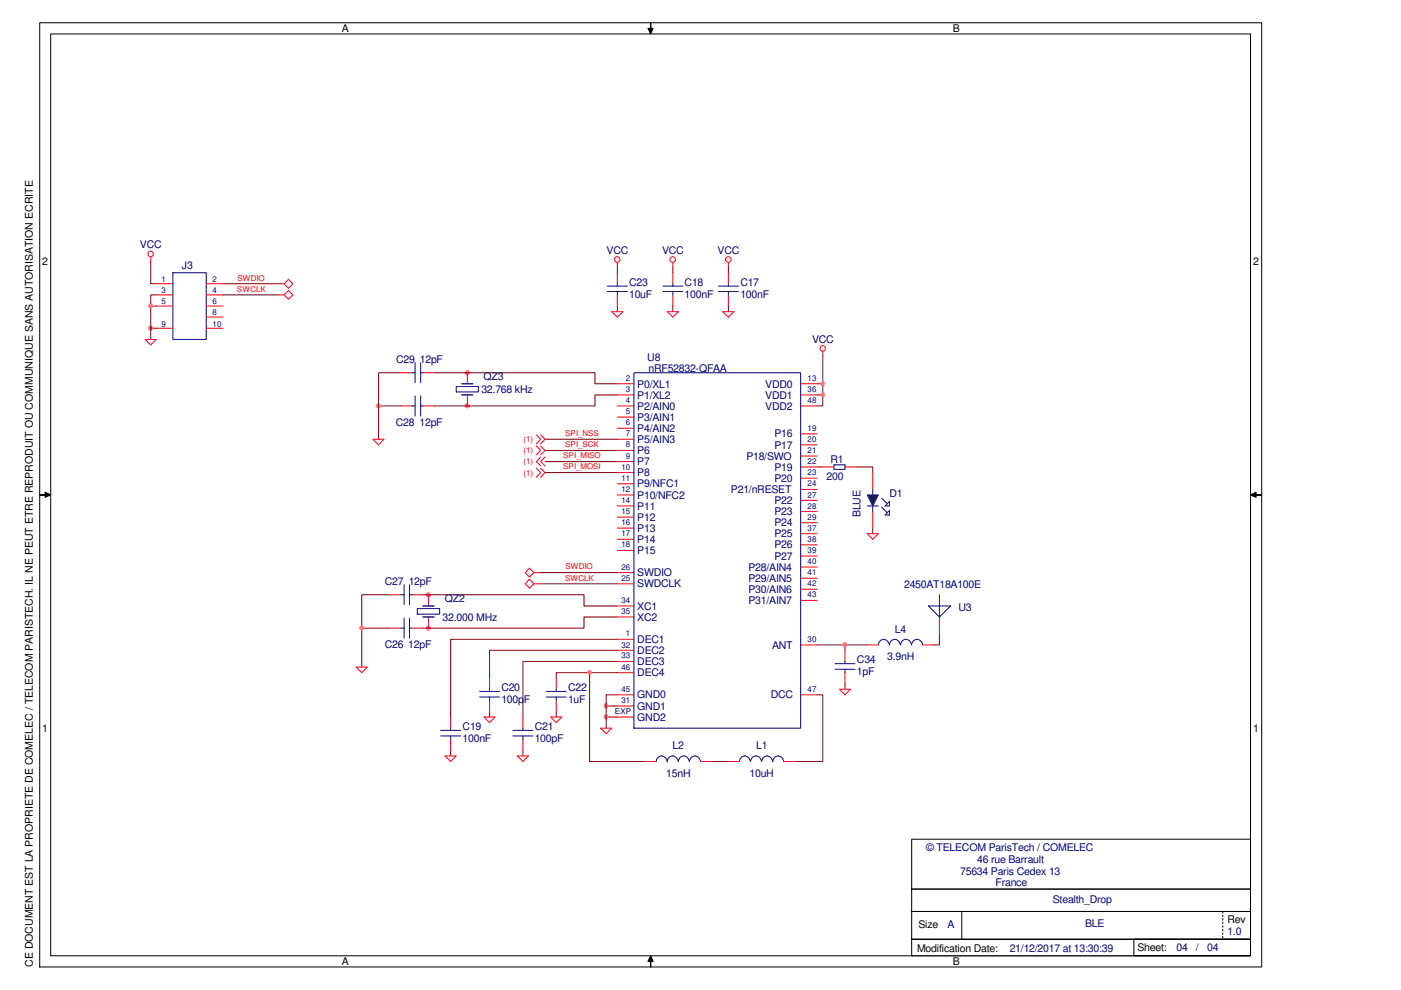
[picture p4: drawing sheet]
<svg xmlns="http://www.w3.org/2000/svg" width="297mm" height="210mm" viewBox="0 0 297 210" stroke-linecap="round" stroke-linejoin="round" font-family="sans-serif">
<path d="M99.1 86.1h.1M173.3 99h1.2M181.5 99h3.5v1.2M185 112v1.2M114.4 123.8h16.5M114.4 121.4h16.5M130.9 137.9h-27.1v5.9M103.8 150.8v1.2" fill="none" stroke="#7f0000" stroke-width=".21"/>
<circle cx="99.1" cy="86" r=".45" fill="#f0f"/>
<circle cx="99.1" cy="86" r=".45" fill="none" stroke="#f0f" stroke-width=".21"/>
<path d="M99.1 79h.1M130.9 83.7h-4.8v2.4h-34.1" fill="none" stroke="#7f0000" stroke-width=".21"/>
<circle cx="99.1" cy="79" r=".46" fill="#f0f"/>
<circle cx="99.1" cy="79" r=".46" fill="none" stroke="#f0f" stroke-width=".21"/>
<path d="M92 79h34.1v2.4h4.8M76.7 133.2h5.9M82.6 126.1h-5.9v15.3" fill="none" stroke="#7f0000" stroke-width=".21"/>
<circle cx="76.7" cy="133.2" r=".44" fill="#f0f"/>
<circle cx="76.7" cy="133.2" r=".44" fill="none" stroke="#f0f" stroke-width=".21"/>
<path d="M90.8 133.2h.1" fill="none" stroke="#7f0000" stroke-width=".21"/>
<circle cx="90.8" cy="133.2" r=".44" fill="#f0f"/>
<circle cx="90.8" cy="133.2" r=".44" fill="none" stroke="#f0f" stroke-width=".21"/>
<path d="M90.8 126.1h.1M130.9 130.8h-7.1v2.4h-34.1" fill="none" stroke="#7f0000" stroke-width=".21"/>
<circle cx="90.8" cy="126.1" r=".44" fill="#f0f"/>
<circle cx="90.8" cy="126.1" r=".44" fill="none" stroke="#f0f" stroke-width=".21"/>
<path d="M80.3 86.1h4.7M89.7 126.1h34.1v2.4h7.1" fill="none" stroke="#7f0000" stroke-width=".21"/>
<circle cx="80.2" cy="86" r=".46" fill="#f0f"/>
<circle cx="80.2" cy="86" r=".46" fill="none" stroke="#f0f" stroke-width=".21"/>
<path d="M85 79h-4.7v14.1M174.5 75.5v10.6h-1.2M115.6 97.9h15.3M115.6 95.5h15.3M115.6 93.1h15.3M173.3 83.7h1.2M115.6 100.2h15.3M173.3 147.3h1.2v14.2h-5.9M150.9 161.5h3.5" fill="none" stroke="#7f0000" stroke-width=".21"/>
<circle cx="174.4" cy="83.7" r=".44" fill="#f0f"/>
<circle cx="174.4" cy="83.7" r=".44" fill="none" stroke="#f0f" stroke-width=".21"/>
<path d="M173.3 81.4h1.2" fill="none" stroke="#7f0000" stroke-width=".21"/>
<circle cx="174.4" cy="81.3" r=".44" fill="#f0f"/>
<circle cx="174.4" cy="81.3" r=".44" fill="none" stroke="#f0f" stroke-width=".21"/>
<path d="M130.9 135.6h-35.4v16.4M125 142.6v18.9h11.8M130.9 140.3h-20v11.7M130.9 142.6h-13v1.2" fill="none" stroke="#7f0000" stroke-width=".21"/>
<circle cx="125" cy="142.6" r=".45" fill="#f0f"/>
<circle cx="125" cy="142.6" r=".45" fill="none" stroke="#f0f" stroke-width=".21"/>
<path d="M95.5 159.1v1.2M110.9 159.1v1.2M117.9 150.8v1.2M128.5 152h2.4" fill="none" stroke="#7f0000" stroke-width=".21"/>
<circle cx="128.5" cy="152" r=".44" fill="#f0f"/>
<circle cx="128.5" cy="152" r=".44" fill="none" stroke="#f0f" stroke-width=".21"/>
<path d="M128.5 149.7h2.4" fill="none" stroke="#7f0000" stroke-width=".21"/>
<circle cx="128.5" cy="149.6" r=".45" fill="#f0f"/>
<circle cx="128.5" cy="149.6" r=".45" fill="none" stroke="#f0f" stroke-width=".21"/>
<path d="M130.9 56.6v1.2M142.7 56.6v1.2M154.4 56.6v1.2M32 69.6h1.1M130.9 64.9v1.2M142.7 64.9v1.2M154.4 64.9v1.2M130.9 147.3h-2.4v7.1" fill="none" stroke="#7f0000" stroke-width=".21"/>
<circle cx="31.9" cy="69.6" r=".44" fill="#f0f"/>
<circle cx="31.9" cy="69.6" r=".44" fill="none" stroke="#f0f" stroke-width=".21"/>
<path d="M32 64.9h1.1M33.1 62.5h-1.1v9.5" fill="none" stroke="#7f0000" stroke-width=".21"/>
<circle cx="31.9" cy="64.9" r=".45" fill="#f0f"/>
<circle cx="31.9" cy="64.9" r=".45" fill="none" stroke="#f0f" stroke-width=".21"/>
<path d="M32 55.5v4.7h1.1M47.3 60.2h11.8M47.3 62.5h11.8M173.3 136.7h10.6M179.2 136.7v1.2" fill="none" stroke="#7f0000" stroke-width=".21"/>
<circle cx="179.1" cy="136.7" r=".45" fill="#f0f"/>
<circle cx="179.1" cy="136.7" r=".45" fill="none" stroke="#f0f" stroke-width=".21"/>
<path d="M199.2 134.4v2.3h-1.2M179.2 144.9v1.2" fill="none" stroke="#7f0000" stroke-width=".21"/>
<path d="M183.9 113.2h2.3l-1.2 1.1zM185 100.2v3.6M185 108.5v3.5M102.6 152h2.4l-1.2 1.2zM103.8 143.8v2.3M103.8 148.5v2.3" fill="none" stroke="#f00" stroke-width=".21"/>
<path d="M185 103.8v1.1M186.9 107.5l1.2 1.2M186.9 105.6l1.2 1.2M188.6 106.3h.1M188.6 108.2v1h-.9zM188.6 106.3v1h-.9zM101.7 146.6h4.2M101.7 147.8h4.2M103.8 146.1v.5M103.8 147.8v.7" fill="none" stroke="#00007f" stroke-width=".21"/>
<path d="M188.6 109.2h.1" fill="none" stroke="#0ff" stroke-width=".23"/>
<path d="M183.9 104.9h2.3l-1.2 2.4z" fill="#00007f"/>
<g fill="none" stroke="#00007f" stroke-width=".21">
<path d="M36.7 57.8h7v14.2h-7zM87.3 79h.7M88 76.9v4.3M89.2 76.9v4.3M89.2 79h.5M128.8 60.7h4.2M128.8 61.8h4.2M130.9 60.2v.5M130.9 61.8v.7M134.4 79h35.4v75.4h-35.4zM140.5 60.7h4.3M140.5 61.8h4.3"/>
<path d="M142.7 60.2v.5M142.7 61.8v.7M152.3 60.7h4.2M152.3 61.8h4.2M154.4 60.2v.5M154.4 61.8v.7M87.3 86.1h.7M88 83.9v4.3M89.2 83.9v4.3M89.2 86.1h.5M96.7 82h4.7v1.1h-4.7zM176.8 98.6h2.4v.9h-2.4z"/>
<path d="M183.9 104.9h2.3l-1.2 2.4zM183.9 107.3h2.3M185 107.3v1.2M85 133.2h.7M85 126.1h.7M85.7 124v4.2M85.7 131.1v4.2M86.8 124v4.2M86.8 131.1v4.2M86.8 133.2h.5M86.8 126.1h.5M88.5 129h4.7v1.2h-4.7z"/>
<path d="M186.2 136.7a1.16 1.16 0 0 1 1.2-1.1 1.16 1.16 0 0 1 1.1 1.1M188.6 136.7a1.14 1.14 0 0 1 1.1-1.1 1.14 1.14 0 0 1 1.2 1.1M191 136.7a1.14 1.14 0 0 1 1.1-1.1 1.14 1.14 0 0 1 1.1 1.1M193.3 136.7a1.16 1.16 0 0 1 1.2-1.1 1.16 1.16 0 0 1 1.1 1.1M196.8 128.5h4.7l-2.3 2.3zM199.2 126.1v4.7M93.4 154.9h4.3M93.4 156h4.3M95.5 154.4v.5M95.5 156v.7M108.8 154.9h4.2M108.8 156h4.2"/>
<path d="M110.9 154.4v.5M110.9 156v.7M115.8 146.6h4.3M115.8 147.8h4.3M117.9 146.1v.5M117.9 147.8v.7M177 140.7h4.3M177 141.9h4.3M179.2 140.3v.4M179.2 141.9v.7M139.1 161.5a1.14 1.14 0 0 1 1.2-1.2 1.14 1.14 0 0 1 1.1 1.2M141.5 161.5a1.16 1.16 0 0 1 1.1-1.2 1.16 1.16 0 0 1 1.2 1.2"/>
<path d="M143.8 161.5a1.14 1.14 0 0 1 1.2-1.2 1.14 1.14 0 0 1 1.1 1.2M146.2 161.5a1.16 1.16 0 0 1 1.1-1.2 1.16 1.16 0 0 1 1.2 1.2M156.8 161.5a1.14 1.14 0 0 1 1.1-1.2 1.14 1.14 0 0 1 1.2 1.2M159.1 161.5a1.16 1.16 0 0 1 1.2-1.2 1.16 1.16 0 0 1 1.2 1.2M161.5 161.5a1.16 1.16 0 0 1 1.2-1.2 1.16 1.16 0 0 1 1.1 1.2M163.9 161.5a1.14 1.14 0 0 1 1.1-1.2 1.14 1.14 0 0 1 1.2 1.2"/>
</g>
<g fill="none" stroke="#f00" stroke-width=".21">
<path d="M32 54.5v1M130.9 55.7v.9M130.9 57.8v2.4M142.7 55.7v.9M142.7 57.8v2.4M154.4 55.7v.9M154.4 57.8v2.4M30.8 72h2.3l-1.1 1.1zM33.1 60.2h3.6M33.1 62.5h3.6M33.1 64.9h3.6M33.1 69.6h3.6"/>
<path d="M43.7 60.2h3.6M43.7 62.5h3.6M43.7 64.9h3.6M43.7 69.6h3.6M43.7 67.2h3.6M59.1 60.2h1.1M59.1 62.5h1.1M60.2 60.2l1-1 .9 1-.9 .9zM60.2 62.5l1-.9 .9 .9-.9 1zM85 79h2.3M89.7 79h2.3M99.1 79v2.4"/>
<path d="M129.7 66.1h2.4l-1.2 1.1zM130.9 62.5v2.4M141.5 66.1h2.3l-1.1 1.1zM142.7 62.5v2.4M153.2 66.1h2.4l-1.2 1.1zM154.4 62.5v2.4M174.5 74.5v1M79.1 93.1h2.3l-1.1 1.2zM85 86.1h2.3M89.7 86.1h2.3M99.1 83.7v2.4M113.7 92.2l.9 .9-.9 1"/>
<path d="M113.7 99.3l.9 .9-.9 1M113.7 94.6l.9 .9-.9 .9M114.6 92.2l1 .9-1 1M114.6 99.3l1 .9-1 1M114.6 94.6l1 .9-1 .9M114.6 96.9l-.9 1 .9 .9M115.6 96.9l-1 1 1 .9M130.9 93.1h3.5M130.9 86.1h3.5M130.9 81.4h3.5M130.9 83.7h3.5M130.9 88.4h3.5"/>
<path d="M130.9 90.8h3.5M130.9 95.5h3.5M130.9 97.9h3.5M169.8 99h3.5M169.8 86.1h3.5M169.8 81.4h3.5M169.8 83.7h3.5M169.8 92h3.5M169.8 94.3h3.5M169.8 96.7h3.5M174.5 99h2.3M179.2 99h2.3"/>
<path d="M130.9 100.2h3.5M130.9 102.6h3.5M130.9 104.9h3.5M130.9 107.3h3.5M130.9 109.6h3.5M130.9 112h3.5M130.9 114.3h3.5M130.9 116.7h3.5M169.8 101.4h3.5M169.8 103.8h3.5M169.8 106.1h3.5M169.8 108.5h3.5"/>
<path d="M169.8 110.8h3.5M169.8 113.2h3.5M169.8 115.5h3.5M169.8 117.9h3.5M82.6 133.2h2.4M82.6 126.1h2.4M87.3 133.2h2.4M87.3 126.1h2.4M90.8 126.1v2.4M90.8 130.8v2.4M112.3 122.8l.9 1-.9 .9-1-.9zM112.3 120.5l.9 .9-.9 .9-1-.9z"/>
<path d="M113.2 123.8h1.2M113.2 121.4h1.2M130.9 123.8h3.5M130.9 121.4h3.5M130.9 128.5h3.5M130.9 130.8h3.5M130.9 135.6h3.5M130.9 137.9h3.5M169.8 120.2h3.5M169.8 122.6h3.5M169.8 124.9h3.5M169.8 127.3h3.5"/>
<path d="M169.8 136.7h3.5M179.2 137.9v2.4M183.9 136.7h2.3M195.7 136.7h2.3M199.2 130.8v3.6M75.5 141.4h2.4l-1.2 1.2zM95.5 152v2.4M95.5 156.7v2.4M110.9 152v2.4M110.9 156.7v2.4M116.8 152h2.3l-1.2 1.2zM117.9 143.8v2.3"/>
<path d="M117.9 148.5v2.3M127.3 154.4h2.4l-1.2 1.2zM130.9 152h3.5M130.9 140.3h3.5M130.9 142.6h3.5M130.9 147.3h3.5M130.9 149.7h3.5M169.8 147.3h3.5M178 146.1h2.3l-1.1 1.2zM179.2 142.6v2.3M94.4 160.3h2.3l-1.2 1.2zM109.7 160.3h2.4l-1.2 1.2z"/>
<path d="M136.8 161.5h2.3M148.5 161.5h2.4M154.4 161.5h2.4M166.2 161.5h2.4"/>
<circle cx="31.9" cy="53.8" r=".59"/>
<circle cx="130.8" cy="55" r=".59"/>
<circle cx="142.6" cy="55" r=".59"/>
<circle cx="154.4" cy="55" r=".59"/>
<circle cx="174.4" cy="73.9" r=".58"/>
</g>
<path d="M97.9 83.7h2.3M97.9 81.4h2.3M89.7 130.8h2.3M89.7 128.5h2.3" fill="none" stroke="#00007f" stroke-width=".28"/>
<g fill="#000">
<path d="M138 4.8v1.2h.5l-.5 1.2-.6-1.2h.6z" fill-rule="evenodd"/>
<path d="M8.4 104.9h1.2v-.5l1.1 .5-1.1 .6v-.6z" fill-rule="evenodd"/>
<path d="M265.1 104.9l1.2-.5v.5h1.2h-1.2v.6z" fill-rule="evenodd"/>
<path d="M138 202.6l.5 1.2h-.5v1.2v-1.2h-.6z" fill-rule="evenodd"/>
</g>
<g fill="none" stroke="#000" stroke-width=".21">
<path d="M8.4 4.8h259.1v200.2h-259.1zM10.7 7.2h254.4v195.4h-254.4zM138 4.8v1.2h.5l-.5 1.2-.6-1.2h.6zM8.4 104.9h1.2v-.5l1.1 .5-1.1 .6v-.6zM265.1 104.9l1.2-.5v.5h1.2h-1.2v.6zM193.3 177.9h71.8v10.6h-71.8zM193.3 199.1h71.8v3.5h-71.8zM193.3 188.5h71.8v4.8h-71.8zM193.3 193.3h71.8v5.8h-71.8zM203.9 193.3v5.8M240.4 199.1h24.7v3.5h-24.7zM259.2 193.3v.3"/>
<path d="M259.2 194v.3M259.2 194.7v.4M259.2 195.5v.3M259.2 196.3v.3M259.2 197v.4M259.2 197.8v.3M259.2 198.5v.3M138 202.6l.5 1.2h-.5v1.2v-1.2h-.6z"/>
</g>
<g font-size="2.2">
<text x="72.5" y="6.8">A</text>
<text x="202.1" y="6.8">B</text>
<text x="9" y="56.3">2</text>
<text x="265.7" y="56.3">2</text>
<text x="9" y="155.2">1</text>
<text x="265.7" y="155.2">1</text>
<text x="194.7" y="196.8">Size</text>
<text x="260.3" y="195.7">Rev</text>
<text x="194.4" y="201.8">Modification Date:</text>
<text x="241.2" y="201.7">Sheet:</text>
<text x="6.9" y="205" transform="rotate(-90 6.9 205)">CE DOCUMENT EST LA PROPRIETE DE COMELEC / TELECOM PARISTECH. IL NE PEUT ETRE REPRODUIT OU COMMUNIQUE SANS AUTORISATION ECRITE</text>
<text x="72.5" y="204.6">A</text>
<text x="202.1" y="204.6">B</text>
</g>
<g font-size="2.2" fill="#00007f">
<text x="29.7" y="52.6">VCC</text>
<text x="128.6" y="53.8">VCC</text>
<text x="140.4" y="53.8">VCC</text>
<text x="152.1" y="53.8">VCC</text>
<text x="38.6" y="56.9">J3</text>
<text x="133.4" y="63.1">10uF</text>
<text x="133.4" y="60.5">C23</text>
<text x="145.2" y="63.1">100nF</text>
<text x="145.2" y="60.5">C18</text>
<text x="157" y="63.1">100nF</text>
<text x="157" y="60.5">C17</text>
<text x="84" y="76.9">C29</text>
<text x="89" y="76.9">12pF</text>
<text x="137.2" y="76.5">U8</text>
<text x="172.2" y="72.6">VCC</text>
<text x="102.1" y="83.4">32.768 kHz</text>
<text x="102.5" y="80.5">QZ3</text>
<text x="135.1" y="82.2">P0/XL1</text>
<text x="137.5" y="78.8">nRF52832-QFAA</text>
<text x="162.3" y="82.2">VDD0</text>
<text x="135.1" y="89.2">P3/AIN1</text>
<text x="135.1" y="86.9">P2/AIN0</text>
<text x="135.1" y="84.5">P1/XL2</text>
<text x="162.3" y="86.9">VDD2</text>
<text x="162.3" y="84.5">VDD1</text>
<text x="83.9" y="90.3">C28</text>
<text x="88.9" y="90.3">12pF</text>
<text x="135.1" y="93.9">P5/AIN3</text>
<text x="135.1" y="91.6">P4/AIN2</text>
<text x="164.2" y="95.1">P17</text>
<text x="164.2" y="92.8">P16</text>
<text x="135.1" y="101">P8</text>
<text x="135.1" y="98.6">P7</text>
<text x="135.1" y="96.3">P6</text>
<text x="158.2" y="97.5">P18/SWO</text>
<text x="164.2" y="99.8">P19</text>
<text x="175.3" y="101.8">200</text>
<text x="176.1" y="98.1">R1</text>
<text x="135.1" y="105.7">P10/NFC2</text>
<text x="135.1" y="103.3">P9/NFC1</text>
<text x="155" y="104.5">P21/nRESET</text>
<text x="164.2" y="106.9">P22</text>
<text x="164.2" y="102.2">P20</text>
<text x="188.6" y="105.3">D1</text>
<text x="135.1" y="112.8">P13</text>
<text x="135.1" y="110.4">P12</text>
<text x="135.1" y="108.1">P11</text>
<text x="164.2" y="114">P25</text>
<text x="164.2" y="111.6">P24</text>
<text x="164.2" y="109.3">P23</text>
<text x="182.4" y="109.7" transform="rotate(-90 182.4 109.7)">BLUE</text>
<text x="135.1" y="117.5">P15</text>
<text x="135.1" y="115.1">P14</text>
<text x="164.2" y="118.7">P27</text>
<text x="164.2" y="116.3">P26</text>
<text x="81.6" y="124">C27</text>
<text x="86.7" y="124">12pF</text>
<text x="135.1" y="122.2">SWDIO</text>
<text x="135.1" y="124.5">SWDCLK</text>
<text x="158.7" y="125.7">P30/AIN6</text>
<text x="158.7" y="123.4">P29/AIN5</text>
<text x="158.7" y="121">P28/AIN4</text>
<text x="191.7" y="124.7">2450AT18A100E</text>
<text x="93.8" y="131.7">32.000 MHz</text>
<text x="94.3" y="127.6">QZ2</text>
<text x="135.1" y="131.6">XC2</text>
<text x="135.1" y="129.2">XC1</text>
<text x="158.7" y="128.1">P31/AIN7</text>
<text x="203.2" y="129.5">U3</text>
<text x="81.6" y="137.5">C26</text>
<text x="86.6" y="137.5">12pF</text>
<text x="135.1" y="136.3">DEC1</text>
<text x="163.7" y="137.5">ANT</text>
<text x="189.7" y="134.1">L4</text>
<text x="135.1" y="138.7">DEC2</text>
<text x="135.1" y="141.1">DEC3</text>
<text x="135.1" y="143.4">DEC4</text>
<text x="181.7" y="140.6">C34</text>
<text x="181.7" y="143.2">1pF</text>
<text x="188.1" y="140">3.9nH</text>
<text x="106.3" y="149.1">100pF</text>
<text x="106.3" y="146.5">C20</text>
<text x="120.4" y="149.1">1uF</text>
<text x="120.4" y="146.5">C22</text>
<text x="135.1" y="148.1">GND0</text>
<text x="163.4" y="148.1">DCC</text>
<text x="98.1" y="154.7">C19</text>
<text x="113.4" y="154.7">C21</text>
<text x="135.1" y="152.8">GND2</text>
<text x="135.1" y="150.5">GND1</text>
<text x="98.1" y="157.4">100nF</text>
<text x="113.4" y="157.4">100pF</text>
<text x="142.6" y="158.8">L2</text>
<text x="160.3" y="158.8">L1</text>
<text x="141.3" y="164.7">15nH</text>
<text x="158.9" y="164.7">10uH</text>
<text x="196.4" y="180.4">© TELECOM ParisTech / COMELEC</text>
<text x="203.6" y="185.4">75634 Paris Cedex 13</text>
<text x="207.2" y="182.9">46 rue Barrault</text>
<text x="211.1" y="187.9">France</text>
<text x="223.2" y="191.6">Stealth_Drop</text>
<text x="200.9" y="196.8">A</text>
<text x="230.1" y="196.5">BLE</text>
<text x="214.1" y="201.8">21/12/2017 at 13:30:39</text>
<text x="249.4" y="201.7">04</text>
<text x="253.6" y="201.7">/</text>
<text x="255.9" y="201.7">04</text>
<text x="260.2" y="198.2">1.0</text>
</g>
<g font-size="1.7" fill="#00007f">
<text x="34.2" y="59.8">1</text>
<text x="45.1" y="59.8">2</text>
<text x="34.2" y="64.6">5</text>
<text x="34.2" y="62.2">3</text>
<text x="45.1" y="64.6">6</text>
<text x="45.1" y="62.2">4</text>
<text x="34.2" y="69.3">9</text>
<text x="45.1" y="69.3">10</text>
<text x="45.1" y="66.9">8</text>
<text x="132.7" y="83.1">3</text>
<text x="132.7" y="80.8">2</text>
<text x="171.2" y="80.8">13</text>
<text x="171.2" y="83.1">36</text>
<text x="132.7" y="87.8">5</text>
<text x="132.7" y="85.5">4</text>
<text x="171.2" y="85.5">48</text>
<text x="132.7" y="94.9">8</text>
<text x="132.7" y="92.5">7</text>
<text x="132.7" y="90.2">6</text>
<text x="171.2" y="93.7">20</text>
<text x="171.2" y="91.4">19</text>
<text x="131.8" y="101.9">11</text>
<text x="131.8" y="99.6">10</text>
<text x="132.7" y="97.2">9</text>
<text x="171.2" y="100.8">23</text>
<text x="171.2" y="98.4">22</text>
<text x="171.2" y="96.1">21</text>
<text x="131.8" y="106.6">14</text>
<text x="131.8" y="104.3">12</text>
<text x="171.2" y="107.8">28</text>
<text x="171.2" y="105.5">27</text>
<text x="171.2" y="103.1">24</text>
<text x="131.8" y="113.7">17</text>
<text x="131.8" y="111.4">16</text>
<text x="131.8" y="109">15</text>
<text x="171.2" y="112.6">37</text>
<text x="171.2" y="110.2">29</text>
<text x="131.8" y="116.1">18</text>
<text x="171.2" y="119.6">40</text>
<text x="171.2" y="117.3">39</text>
<text x="171.2" y="114.9">38</text>
<text x="131.8" y="120.8">26</text>
<text x="131.8" y="123.1">25</text>
<text x="171.2" y="124.3">42</text>
<text x="171.2" y="122">41</text>
<text x="131.8" y="130.2">35</text>
<text x="131.8" y="127.8">34</text>
<text x="171.2" y="126.7">43</text>
<text x="131.8" y="137.3">32</text>
<text x="132.7" y="134.9">1</text>
<text x="171.2" y="136.1">30</text>
<text x="131.8" y="142">46</text>
<text x="131.8" y="139.6">33</text>
<text x="131.8" y="146.7">45</text>
<text x="131.8" y="149.1">31</text>
<text x="171.2" y="146.7">47</text>
<text x="130.4" y="151.4">EXP</text>
</g>
<g font-size="1.7" fill="#f00">
<text x="50.3" y="59.6">SWDIO</text>
<text x="50.2" y="62">SWCLK</text>
<text x="111" y="93.8">(1)</text>
<text x="119.8" y="92.5">SPI_NSS</text>
<text x="119.8" y="94.8">SPI_SCK</text>
<text x="111" y="100.8">(1)</text>
<text x="111" y="96.1">(1)</text>
<text x="111" y="98.5">(1)</text>
<text x="119.4" y="97.2">SPI_MISO</text>
<text x="119.4" y="99.5">SPI_MOSI</text>
<text x="119.8" y="123.1">SWCLK</text>
<text x="119.9" y="120.7">SWDIO</text>
</g>
</svg>
